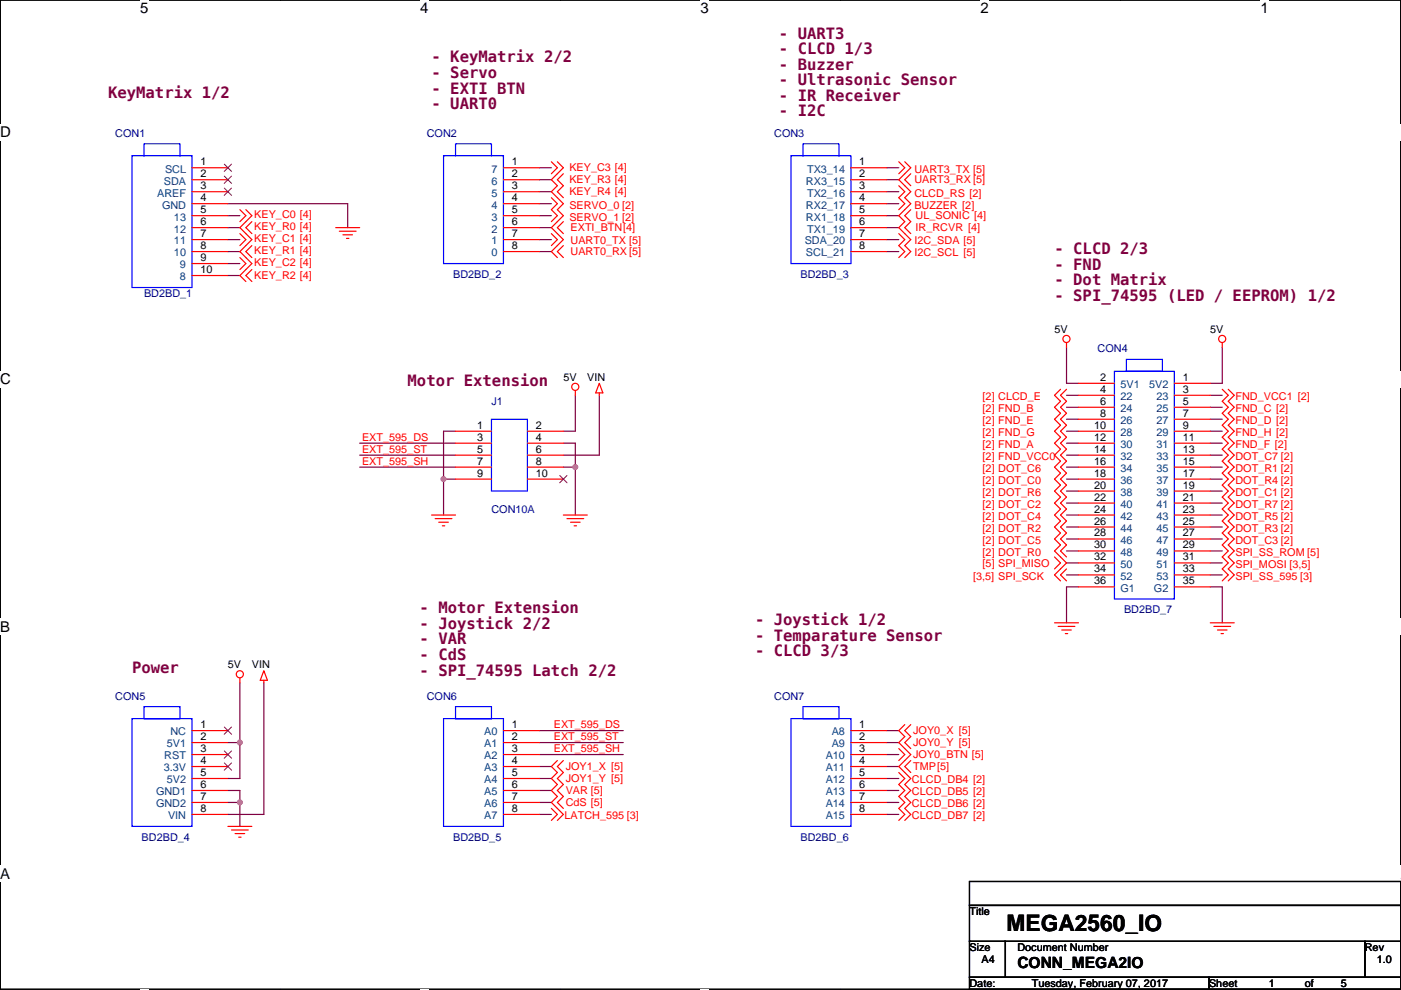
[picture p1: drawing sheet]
<svg xmlns="http://www.w3.org/2000/svg" width="297mm" height="210mm" viewBox="0 0 297 210" stroke-linecap="round" stroke-linejoin="round" font-family="sans-serif">
<path d="M.1 0h296.9v209.8h-296.9z" fill="none" stroke="#000" stroke-width=".25"/>
<g fill="#fff">
<path d="M29.7 0h1.8v3.5h-1.8z"/>
<path d="M29.7 209.8l1.8 .1z"/>
</g>
<path d="M59.4 0h.1M59.4 209.8h.1" fill="none" stroke="#000" stroke-width=".25"/>
<g fill="#fff">
<path d="M89.1 0h1.8v3.5h-1.8z"/>
<path d="M89.1 209.8l1.8 .1z"/>
</g>
<path d="M118.8 0h.1M118.8 209.8h.1" fill="none" stroke="#000" stroke-width=".25"/>
<g fill="#fff">
<path d="M148.5 0h1.8v3.5h-1.8z"/>
<path d="M148.5 209.8l1.8 .1z"/>
</g>
<path d="M178.2 0h.1M178.2 209.8h.1" fill="none" stroke="#000" stroke-width=".25"/>
<g fill="#fff">
<path d="M207.9 0h1.7v3.5h-1.7z"/>
<path d="M207.9 209.8l1.7 .1z"/>
</g>
<path d="M237.6 0h.1M237.6 209.8h.1" fill="none" stroke="#000" stroke-width=".25"/>
<g fill="#fff">
<path d="M267.3 0h1.7v3.5h-1.7z"/>
<path d="M267.3 209.8l1.7 .1z"/>
<path d="M.1 26.2h2.2v3.6h-2.2z"/>
<path d="M297 26.2v3.6z"/>
<path d="M.1 78.7h2.2v3.5h-2.2z"/>
<path d="M297 78.7v3.5z"/>
</g>
<path d="M.1 52.5h.1M297 52.5h.1" fill="none" stroke="#000" stroke-width=".25"/>
<g fill="#fff">
<path d="M.1 131.1h2.1v3.6h-2.1z"/>
<path d="M297 131.1v3.6z"/>
</g>
<path d="M.1 104.9h.1M297 104.9h.1" fill="none" stroke="#000" stroke-width=".25"/>
<g fill="#fff">
<path d="M0 183.6h2.2v3.5h-2.2z"/>
<path d="M297 183.6v3.5z"/>
</g>
<path d="M.1 157.4h.1M297 157.4h.1M205.5 199.7h7.7v7.6h-7.7zM205.5 187h91.5v5h-91.5zM205.5 192h91.5v7.7h-91.5zM213.2 199.7h76.2v7.6h-76.2zM289.4 199.7h7.6v7.6h-7.6zM205.5 207.3h50.8v2.5h-50.8zM256.3 207.3h40.7v2.5h-40.7z" fill="none" stroke="#000" stroke-width=".25"/>
<g fill="none" stroke="#800040" stroke-width=".25">
<path d="M114.4 35.6h2.5M114.4 38.1h2.5M188 35.6h2.6M188 38.1h2.6M48.3 45.7h2.6M48.3 48.3h2.6M48.3 50.8h2.6M48.3 53.4h2.6M48.3 55.9h2.6M48.3 58.4h2.6M48.3 43.2h25.4v5.1M114.4 43.2h2.5"/>
<path d="M114.4 45.7h2.5M114.4 48.3h2.5M114.4 50.8h2.5M114.4 53.4h2.5M114.4 40.7h2.5M188 48.3h2.6M188 50.8h2.6M188 53.4h2.6M188 40.7h2.6M188 43.2h2.6M188 45.7h2.6M226.1 73.7v7.6h2.6"/>
<path d="M259.1 73.7v7.6h-2.5M76.3 94h20.3M76.3 96.5h20.3M76.3 99.1h20.3M96.6 91.5h-2.6v10.1M119.4 94h2.6v5.1M119.4 99.1h2.6M122 83.8v7.7h-2.6M122 99.1v10.1M127.1 83.8v12.7h-7.7M226.1 86.4h2.6M226.1 88.9h2.6"/>
<path d="M226.1 91.5h2.6M226.1 94h2.6M226.1 96.5h2.6M226.1 99.1h2.6M226.1 83.8h2.6M256.6 83.8h2.5M256.6 86.4h2.5M256.6 88.9h2.5M256.6 91.5h2.5M256.6 94h2.5M256.6 96.5h2.5M256.6 99.1h2.5"/>
<path d="M94 101.6v7.6M94 101.6h2.6M226.1 119.4h2.6M226.1 111.8h2.6M226.1 101.6h2.6M226.1 104.2h2.6M226.1 106.7h2.6M226.1 109.2h2.6M226.1 114.3h2.6M226.1 116.9h2.6M256.6 116.9h2.5M256.6 119.4h2.5"/>
<path d="M256.6 114.3h2.5M256.6 101.6h2.5M256.6 104.2h2.5M256.6 106.7h2.5M256.6 109.2h2.5M256.6 111.8h2.5M226.1 121.9h2.6M228.7 124.5h-2.6v7.6M256.6 121.9h2.5M256.6 124.5h2.5v7.6M48.3 157.5h2.6M50.9 157.5v7.6h-2.6"/>
<path d="M50.9 144.8v12.7M55.9 144.8v27.9h-7.6M114.4 157.5h17.7M114.4 155h17.7M188 157.5h2.6M188 155h2.6M48.3 167.7h2.6v2.5M48.3 170.2h2.6M50.9 170.2v5.1M114.4 172.7h2.5M114.4 170.2h2.5M114.4 167.7h2.5"/>
<path d="M114.4 165.1h2.5M114.4 162.6h2.5M114.4 160h17.7M188 172.7h2.6M188 170.2h2.6M188 167.7h2.6M188 165.1h2.6M188 160h2.6M188 162.6h2.6"/>
</g>
<g fill="#f0f" stroke="#f0f" stroke-width=".25">
<circle cx="50.8" cy="157.5" r=".5"/>
<circle cx="50.8" cy="170.2" r=".5"/>
<circle cx="122" cy="99.1" r=".5"/>
<circle cx="94" cy="101.6" r=".5"/>
</g>
<g fill="none" stroke="#f00" stroke-width=".25">
<path d="M40.7 35.6h7.6M40.7 38.1h7.6M106.7 35.6h7.7M106.7 38.1h7.7M116.9 34.3l1.3 1.3-1.3 1.3M118.2 34.3l1.2 1.3-2.5 2.5 1.3 1.3-1.3 1.3 2.5 2.5-1.2 1.3 1.2 1.2-2.5 2.6 2.5 2.5-2.5 2.6 1.3 1.2M119.4 36.9l-1.2 1.2 1.2 1.3-1.2 1.3 1.2 1.2M180.4 35.6h7.6M180.4 38.1h7.6M190.6 34.3l1.2 1.3-1.2 1.3M190.6 39.4l1.2 1.3-1.2 1.2 1.2 1.3-1.2 1.3M191.8 34.3l1.3 1.3-2.5 2.5 2.5 2.6-1.3 1.2 1.3 1.3-2.5 2.5 1.2 1.3-1.2 1.3 2.5 2.5-1.3 1.3 1.3 1.3-1.3 1.2"/>
<path d="M193.1 36.9l-1.3 1.2 1.3 1.3M40.7 40.7h7.6M40.7 43.2h7.6M40.7 45.7h7.6M40.7 48.3h7.6M40.7 50.8h7.6M40.7 53.4h7.6M40.7 55.9h7.6M40.7 58.4h7.6M50.9 49.6l1.2 1.2-1.2 1.3M50.9 54.6l1.2 1.3-1.2 1.3M50.9 44.5l1.2 1.2-1.2 1.3"/>
<path d="M52.1 44.5l1.3 1.2-2.5 2.6 2.5 2.5-2.5 2.6 2.5 2.5-2.5 2.5 1.2 1.3M53.4 57.2l-1.3 1.2 1.3 1.3M53.4 52.1l-1.3 1.3 1.3 1.2M53.4 47l-1.3 1.3 1.3 1.3M71.2 48.3h5.1M71.9 49h3.6M72.7 49.8h2M73.5 50.6h.5M106.7 40.7h7.7M106.7 43.2h7.7M106.7 45.7h7.7M106.7 48.3h7.7"/>
<path d="M106.7 50.8h7.7M106.7 53.4h7.7M116.9 41.9l1.3 1.3-1.3 1.3 1.3 1.2-1.3 1.3M116.9 49.6l1.3 1.2-1.3 1.3M119.4 47l-1.2 1.3 1.2 1.3M119.4 52.1l-1.2 1.3 1.2 1.2M180.4 40.7h7.6M180.4 43.2h7.6M180.4 45.7h7.6M180.4 48.3h7.6M180.4 50.8h7.6M180.4 53.4h7.6"/>
<path d="M190.6 49.6l1.2 1.2-1.2 1.3 1.2 1.3-1.2 1.2M193.1 44.5l-1.3 1.2 1.3 1.3-1.3 1.3 1.3 1.3M226.1 72.7v1M259.1 72.7v1M96.6 91.5h7.6M96.6 94h7.6M96.6 96.5h7.6M96.6 99.1h7.6M111.8 91.5h7.6M111.8 94h7.6M111.8 96.5h7.6M111.8 99.1h7.6"/>
<path d="M122 82.8v1M127.1 81.3l.7 2h-1.5zM127.1 83.3v.5M224.9 82.6l-1.3 1.2 1.3 1.3-1.3 1.3 1.3 1.3-1.3 1.2 1.3 1.3-1.3 1.3 1.3 1.2-1.3 1.3 1.3 1.3-1.3 1.2 1.3 1.3-1.3 1.3 1.3 1.3-1.3 1.2 1.3 1.3-1.3 1.3 1.3 1.2-1.3 1.3 1.3 1.3-1.3 1.2 1.3 1.3-1.3 1.3 1.3 1.3-1.3 1.2 1.3 1.3-1.3 1.3 2.5 2.5-2.5 2.5 1.3 1.3M226.1 82.6l-1.2 1.2 1.2 1.3-1.2 1.3 1.2 1.3-1.2 1.2 1.2 1.3-1.2 1.3 1.2 1.2-1.2 1.3 1.2 1.3-1.2 1.2 1.2 1.3-1.2 1.3 1.2 1.3-1.2 1.2 1.2 1.3-1.2 1.3 1.2 1.2-1.2 1.3 1.2 1.3-1.2 1.2 1.2 1.3-1.2 1.3 1.2 1.3-1.2 1.2 1.2 1.3-1.2 1.3 1.2 1.2M228.7 81.3h7.6M228.7 83.8h7.6M228.7 86.4h7.6M228.7 88.9h7.6M228.7 91.5h7.6M228.7 94h7.6M228.7 96.5h7.6"/>
<path d="M228.7 99.1h7.6M249 81.3h7.6M249 83.8h7.6M249 86.4h7.6M249 88.9h7.6M249 91.5h7.6M249 94h7.6M249 96.5h7.6M249 99.1h7.6M259.1 82.6l1.3 1.2-1.3 1.3 1.3 1.3-1.3 1.3 1.3 1.2-1.3 1.3 1.3 1.3-1.3 1.2 1.3 1.3-1.3 1.3 1.3 1.2-1.3 1.3 1.3 1.3-1.3 1.3 1.3 1.2-1.3 1.3 1.3 1.3-1.3 1.2 1.3 1.3-1.3 1.3 1.3 1.2-1.3 1.3 1.3 1.3-1.3 1.3 1.3 1.2-1.3 1.3 1.3 1.3-1.3 1.2 1.3 1.3-1.3 1.3 1.3 1.2-1.3 1.3M260.4 82.6l1.3 1.2-1.3 1.3 1.3 1.3-1.3 1.3 1.3 1.2-1.3 1.3 1.3 1.3-1.3 1.2 1.3 1.3-1.3 1.3 1.3 1.2-1.3 1.3 1.3 1.3-1.3 1.3 1.3 1.2-1.3 1.3 1.3 1.3-1.3 1.2 1.3 1.3-1.3 1.3 1.3 1.2-1.3 1.3 1.3 1.3-1.3 1.3 1.3 1.2-1.3 1.3 1.3 1.3-1.3 1.2 1.3 1.3-1.3 1.3 1.3 1.2-1.3 1.3M91.5 109.2h5.1"/>
<path d="M92.3 110h3.5M93 110.8h2.1M93.8 111.5h.5M96.6 101.6h7.6M111.8 101.6h7.6M119.4 109.2h5.1M120.2 110h3.6M121 110.8h2M121.7 111.5h.5M223.6 118.1l1.3 1.3-1.3 1.3M228.7 101.6h7.6M228.7 104.2h7.6"/>
<path d="M228.7 106.7h7.6M228.7 109.2h7.6M228.7 111.8h7.6M228.7 114.3h7.6M228.7 116.9h7.6M228.7 119.4h7.6M249 101.6h7.6M249 104.2h7.6M249 106.7h7.6M249 109.2h7.6M249 111.8h7.6M249 114.3h7.6"/>
<path d="M249 116.9h7.6M249 119.4h7.6M223.6 132.1h5.1M224.3 132.9h3.6M225.1 133.6h2M225.9 134.4h.5M226.1 120.7l-1.2 1.2 1.2 1.3M228.7 121.9h7.6M228.7 124.5h7.6M249 121.9h7.6M249 124.5h7.6M256.6 132.1h5.1"/>
<path d="M257.4 132.9h3.5M258.1 133.6h2.1M258.9 134.4h.5M40.7 155h7.6M40.7 157.5h7.6M50.9 143.8v1M55.9 142.3l.8 2h-1.5zM55.9 144.3v.5M106.7 155h7.7M106.7 157.5h7.7M180.4 155h7.6M180.4 157.5h7.6"/>
<path d="M190.6 158.8l1.2 1.2-1.2 1.3M191.8 153.7l-1.2 1.3 1.2 1.2-1.2 1.3 2.5 2.5-2.5 2.6 2.5 2.5-1.3 1.3 1.3 1.3-1.3 1.2 1.3 1.3-1.3 1.3 1.3 1.2-1.3 1.3M193.1 153.7l-1.3 1.3 1.3 1.2-1.3 1.3 1.3 1.3M40.7 160h7.6M40.7 162.6h7.6M40.7 165.1h7.6M40.7 167.7h7.6M40.7 170.2h7.6M40.7 172.7h7.6M48.3 175.3h5.1M49.1 176h3.5M49.8 176.8h2.1"/>
<path d="M50.6 177.6h.5M106.7 160h7.7M106.7 162.6h7.7M106.7 165.1h7.7M106.7 167.7h7.7M106.7 170.2h7.7M106.7 172.7h7.7M116.9 171.5l1.3 1.2-1.3 1.3M118.2 161.3l-1.3 1.3 1.3 1.3-1.3 1.2 1.3 1.3-1.3 1.3 1.3 1.2-1.3 1.3 2.5 2.5-1.2 1.3M119.4 161.3l-1.2 1.3 1.2 1.3-1.2 1.2 1.2 1.3-1.2 1.3 1.2 1.2-1.2 1.3 1.2 1.3M180.4 160h7.6M180.4 162.6h7.6"/>
<path d="M180.4 165.1h7.6M180.4 167.7h7.6M180.4 170.2h7.6M180.4 172.7h7.6M190.6 163.9l1.2 1.2-1.2 1.3 1.2 1.3-1.2 1.2 1.2 1.3-1.2 1.3 1.2 1.2-1.2 1.3M193.1 161.3l-1.3 1.3 1.3 1.3"/>
<circle cx="226.1" cy="71.9" r=".76"/>
<circle cx="259.1" cy="71.9" r=".76"/>
<circle cx="122" cy="82" r=".76"/>
<circle cx="50.8" cy="143" r=".76"/>
</g>
<g fill="none" stroke="#00f" stroke-width=".25">
<path d="M28 33h12.7v28h-12.7zM30.5 33v-2.5h7.7v2.5M94 33h12.7v22.9h-12.7zM96.6 33v-2.5h7.6v2.5M167.7 33h12.7v22.9h-12.7zM170.2 33v-2.5h7.7v2.5M236.3 78.8h12.7v48.2h-12.7zM238.8 76.2h7.6v2.6h-7.6zM104.2 88.9h7.6v15.3h-7.6zM28 152.4h12.7v22.9h-12.7zM30.5 149.9h7.7v2.5h-7.7zM94 152.4h12.7v22.9h-12.7z"/>
<path d="M96.6 149.9h7.6v2.5h-7.6zM167.7 152.4h12.7v22.9h-12.7zM170.2 149.9h7.7v2.5h-7.7z"/>
</g>
<g fill="none" stroke="#804000" stroke-width=".21">
<path d="M47.6 34.8l1.5 1.6M47.6 37.4l1.5 1.5M47.6 39.9l1.5 1.5M49.1 34.8l-1.6 1.6M49.1 37.4l-1.6 1.5M49.1 39.9l-1.6 1.5M118.7 100.9l1.5 1.5M120.2 100.9l-1.5 1.5M47.6 154.2l1.5 1.5M47.6 159.3l1.5 1.5M49.1 154.2l-1.6 1.5M49.1 159.3l-1.6 1.5"/>
<path d="M47.6 161.8l1.5 1.6M49.1 161.8l-1.6 1.6"/>
</g>
<text font-size="4.8" x="213.4" y="197.5">MEGA2560_IO</text>
<g font-size="3.3" fill="#800040">
<text x="165.2" y="8.2">- UART3</text>
<text x="165.2" y="11.5">- CLCD 1/3</text>
<text x="91.5" y="13.3">- KeyMatrix 2/2</text>
<text x="91.5" y="16.6">- Servo</text>
<text x="165.2" y="14.8">- Buzzer</text>
<text x="22.9" y="20.9">KeyMatrix 1/2</text>
<text x="91.5" y="19.9">- EXTI BTN</text>
<text x="91.5" y="23.2">- UART0</text>
<text x="165.2" y="18.1">- Ultrasonic Sensor</text>
<text x="165.2" y="21.4">- IR Receiver</text>
<text x="165.2" y="24.7">- I2C</text>
<text x="223.6" y="53.9">- CLCD 2/3</text>
<text x="223.6" y="57.2">- FND</text>
<text x="223.6" y="60.5">- Dot Matrix</text>
<text x="223.6" y="63.8">- SPI_74595 (LED / EEPROM) 1/2</text>
<text x="86.4" y="81.8">Motor Extension</text>
<text x="89" y="130.1">- Motor Extension</text>
<text x="89" y="133.4">- Joystick 2/2</text>
<text x="89" y="136.7">- VAR</text>
<text x="160.1" y="132.6">- Joystick 1/2</text>
<text x="160.1" y="135.9">- Temparature Sensor</text>
<text x="28" y="142.8">Power</text>
<text x="89" y="140">- CdS</text>
<text x="89" y="143.3">- SPI_74595 Latch 2/2</text>
<text x="160.1" y="139.2">- CLCD 3/3</text>
</g>
<text font-size="3.3" x="215.7" y="205.3">CONN_MEGA2IO</text>
<g font-size="3.2">
<text x="29.7" y="2.8">5</text>
<text x="89.1" y="2.8">4</text>
<text x="148.5" y="2.8">3</text>
<text x="207.9" y="2.8">2</text>
<text x="267.3" y="2.8">1</text>
<text x=".1" y="29.1">D</text>
<text x=".1" y="81.5">C</text>
<text x=".1" y="134">B</text>
<text x=".1" y="186.4">A</text>
<text x="297" y="186.4">A</text>
</g>
<g font-size="2.3" fill="#000080">
<text x="24.4" y="29">CON1</text>
<text x="90.5" y="29">CON2</text>
<text x="164.1" y="29">CON3</text>
<text x="96.1" y="59">BD2BD_2</text>
<text x="169.7" y="59">BD2BD_3</text>
<text x="30.5" y="63">BD2BD_1</text>
<text x="232.7" y="74.7">CON4</text>
<text x="104.2" y="85.9">J1</text>
<text x="104.2" y="108.8">CON10A</text>
<text x="238.3" y="130.1">BD2BD_7</text>
<text x="24.4" y="148.4">CON5</text>
<text x="90.5" y="148.4">CON6</text>
<text x="164.1" y="148.4">CON7</text>
<text x="30" y="178.4">BD2BD_4</text>
<text x="96.1" y="178.4">BD2BD_5</text>
<text x="169.7" y="178.4">BD2BD_6</text>
</g>
<g font-size="2.3">
<text x="42.5" y="35.1">1</text>
<text x="108.5" y="35.1">1</text>
<text x="182.2" y="35.1">1</text>
<text x="42.5" y="40.1">3</text>
<text x="42.5" y="37.6">2</text>
<text x="108.5" y="37.6">2</text>
<text x="108.5" y="40.1">3</text>
<text x="182.2" y="37.6">2</text>
<text x="182.2" y="40.1">3</text>
<text x="42.5" y="42.7">4</text>
<text x="42.5" y="45.2">5</text>
<text x="42.5" y="47.8">6</text>
<text x="108.5" y="42.7">4</text>
<text x="108.5" y="45.2">5</text>
<text x="108.5" y="47.8">6</text>
<text x="182.2" y="42.7">4</text>
<text x="182.2" y="45.2">5</text>
<text x="182.2" y="47.8">6</text>
<text x="42.5" y="50.3">7</text>
<text x="42.5" y="52.8">8</text>
<text x="108.5" y="50.3">7</text>
<text x="108.5" y="52.8">8</text>
<text x="182.2" y="52.8">8</text>
<text x="182.2" y="50.3">7</text>
<text x="42.5" y="55.4">9</text>
<text x="42.5" y="57.9">10</text>
<text x="223.6" y="70.7">5V</text>
<text x="256.6" y="70.7">5V</text>
<text x="119.4" y="80.8">5V</text>
<text x="124.5" y="80.8">VIN</text>
<text x="233.2" y="80.8">2</text>
<text x="233.2" y="83.3">4</text>
<text x="250.8" y="80.8">1</text>
<text x="250.8" y="83.3">3</text>
<text x="233.2" y="85.9">6</text>
<text x="233.2" y="88.4">8</text>
<text x="250.8" y="85.9">5</text>
<text x="250.8" y="88.4">7</text>
<text x="101.2" y="90.9">1</text>
<text x="101.2" y="93.5">3</text>
<text x="113.6" y="90.9">2</text>
<text x="113.6" y="93.5">4</text>
<text x="232" y="90.9">10</text>
<text x="232" y="93.5">12</text>
<text x="250.8" y="90.9">9</text>
<text x="250.8" y="93.5">11</text>
<text x="101.2" y="96">5</text>
<text x="101.2" y="98.6">7</text>
<text x="101.2" y="101.1">9</text>
<text x="113.6" y="96">6</text>
<text x="113.6" y="98.6">8</text>
<text x="113.6" y="101.1">10</text>
<text x="232" y="96">14</text>
<text x="232" y="98.6">16</text>
<text x="232" y="101.1">18</text>
<text x="250.8" y="96">13</text>
<text x="250.8" y="98.6">15</text>
<text x="250.8" y="101.1">17</text>
<text x="232" y="103.6">20</text>
<text x="232" y="106.2">22</text>
<text x="250.8" y="103.6">19</text>
<text x="250.8" y="106.2">21</text>
<text x="232" y="108.7">24</text>
<text x="232" y="111.3">26</text>
<text x="232" y="113.8">28</text>
<text x="250.8" y="108.7">23</text>
<text x="250.8" y="111.3">25</text>
<text x="250.8" y="113.8">27</text>
<text x="232" y="116.3">30</text>
<text x="232" y="118.9">32</text>
<text x="250.8" y="116.3">29</text>
<text x="250.8" y="118.9">31</text>
<text x="232" y="121.4">34</text>
<text x="232" y="124">36</text>
<text x="250.8" y="124">35</text>
<text x="250.8" y="121.4">33</text>
<text x="48.3" y="141.8">5V</text>
<text x="53.4" y="141.8">VIN</text>
<text x="42.5" y="154.4">1</text>
<text x="108.5" y="154.4">1</text>
<text x="182.2" y="154.4">1</text>
<text x="42.5" y="159.5">3</text>
<text x="42.5" y="157">2</text>
<text x="108.5" y="157">2</text>
<text x="108.5" y="159.5">3</text>
<text x="182.2" y="157">2</text>
<text x="182.2" y="159.5">3</text>
<text x="42.5" y="164.6">5</text>
<text x="42.5" y="162.1">4</text>
<text x="42.5" y="167.1">6</text>
<text x="108.5" y="162.1">4</text>
<text x="108.5" y="164.6">5</text>
<text x="108.5" y="167.1">6</text>
<text x="182.2" y="162.1">4</text>
<text x="182.2" y="164.6">5</text>
<text x="182.2" y="167.1">6</text>
<text x="42.5" y="172.2">8</text>
<text x="42.5" y="169.7">7</text>
<text x="108.5" y="169.7">7</text>
<text x="108.5" y="172.2">8</text>
<text x="182.2" y="169.7">7</text>
<text x="182.2" y="172.2">8</text>
<text x="205.5" y="194.1">Title</text>
<text x="205.5" y="201.7">Size</text>
<text x="215.7" y="201.7">Document Number</text>
<text x="289.4" y="201.7">Rev</text>
<text x="205.5" y="209.3">Date:</text>
<text x="208.1" y="204.3">A4</text>
<text x="218.8" y="209.3">Tuesday, February 07, 2017</text>
<text x="256.3" y="209.3">Sheet</text>
<text x="269" y="209.3">1</text>
<text x="276.7" y="209.3">of</text>
<text x="284.3" y="209.3">5</text>
<text x="291.9" y="204.3">1.0</text>
</g>
<g font-size="2.3" fill="#004080">
<text x="33.3" y="41.7">AREF</text>
<text x="34.7" y="39.2">SDA</text>
<text x="35" y="36.6">SCL</text>
<text x="104.2" y="36.6">7</text>
<text x="104.2" y="39.2">6</text>
<text x="104.2" y="41.7">5</text>
<text x="170.9" y="39.2">RX3_15</text>
<text x="171.1" y="36.6">TX3_14</text>
<text x="171.1" y="41.7">TX2_16</text>
<text x="34.4" y="44.2">GND</text>
<text x="36.9" y="46.8">13</text>
<text x="104.2" y="44.2">4</text>
<text x="104.2" y="46.8">3</text>
<text x="170.9" y="44.2">RX2_17</text>
<text x="170.9" y="46.8">RX1_18</text>
<text x="36.9" y="49.3">12</text>
<text x="36.9" y="51.9">11</text>
<text x="104.2" y="49.3">2</text>
<text x="104.2" y="51.9">1</text>
<text x="170.6" y="51.9">SDA_20</text>
<text x="171.1" y="49.3">TX1_19</text>
<text x="36.9" y="54.4">10</text>
<text x="38.2" y="56.9">9</text>
<text x="38.2" y="59.5">8</text>
<text x="104.2" y="54.4">0</text>
<text x="170.9" y="54.4">SCL_21</text>
<text x="237.6" y="82.3">5V1</text>
<text x="243.6" y="82.3">5V2</text>
<text x="237.6" y="84.9">22</text>
<text x="237.6" y="87.4">24</text>
<text x="237.6" y="90">26</text>
<text x="245.2" y="84.9">23</text>
<text x="245.2" y="87.4">25</text>
<text x="245.2" y="90">27</text>
<text x="237.6" y="92.5">28</text>
<text x="237.6" y="95">30</text>
<text x="245.2" y="92.5">29</text>
<text x="245.2" y="95">31</text>
<text x="237.6" y="97.6">32</text>
<text x="237.6" y="100.1">34</text>
<text x="245.2" y="97.6">33</text>
<text x="245.2" y="100.1">35</text>
<text x="237.6" y="102.7">36</text>
<text x="237.6" y="105.2">38</text>
<text x="237.6" y="107.7">40</text>
<text x="245.2" y="102.7">37</text>
<text x="245.2" y="105.2">39</text>
<text x="245.2" y="107.7">41</text>
<text x="237.6" y="110.3">42</text>
<text x="237.6" y="112.8">44</text>
<text x="245.2" y="110.3">43</text>
<text x="245.2" y="112.8">45</text>
<text x="237.6" y="115.4">46</text>
<text x="237.6" y="117.9">48</text>
<text x="245.2" y="115.4">47</text>
<text x="245.2" y="117.9">49</text>
<text x="237.6" y="120.4">50</text>
<text x="237.6" y="123">52</text>
<text x="237.6" y="125.5">G1</text>
<text x="244.7" y="125.5">G2</text>
<text x="245.2" y="120.4">51</text>
<text x="245.2" y="123">53</text>
<text x="36.1" y="156">NC</text>
<text x="102.7" y="156">A0</text>
<text x="176.3" y="156">A8</text>
<text x="34.8" y="161.1">RST</text>
<text x="35.4" y="158.5">5V1</text>
<text x="102.7" y="158.5">A1</text>
<text x="102.7" y="161.1">A2</text>
<text x="175.1" y="161.1">A10</text>
<text x="176.3" y="158.5">A9</text>
<text x="34.7" y="163.6">3.3V</text>
<text x="35.4" y="166.2">5V2</text>
<text x="102.7" y="163.6">A3</text>
<text x="102.7" y="166.2">A4</text>
<text x="175.1" y="163.6">A11</text>
<text x="175.1" y="166.2">A12</text>
<text x="33.1" y="168.7">GND1</text>
<text x="33.1" y="171.2">GND2</text>
<text x="35.6" y="173.8">VIN</text>
<text x="102.7" y="168.7">A5</text>
<text x="102.7" y="171.2">A6</text>
<text x="102.7" y="173.8">A7</text>
<text x="175.1" y="168.7">A13</text>
<text x="175.1" y="171.2">A14</text>
<text x="175.1" y="173.8">A15</text>
</g>
<g font-size="2.3" fill="#f00">
<text x="120.7" y="36.4">KEY_C3 [4]</text>
<text x="120.7" y="41.4">KEY_R4 [4]</text>
<text x="120.7" y="38.9">KEY_R3 [4]</text>
<text x="193.9" y="38.9">UART3_RX [5]</text>
<text x="193.9" y="36.6">UART3_TX [5]</text>
<text x="193.9" y="41.7">CLCD_RS [2]</text>
<text x="53.9" y="46.3">KEY_C0 [4]</text>
<text x="120.7" y="44.2">SERVO_0 [2]</text>
<text x="120.7" y="46.8">SERVO_1 [2]</text>
<text x="193.9" y="44.2">BUZZER [2]</text>
<text x="194.1" y="46.5">UL_SONIC [4]</text>
<text x="53.9" y="51.4">KEY_C1 [4]</text>
<text x="53.9" y="53.9">KEY_R1 [4]</text>
<text x="53.9" y="48.8">KEY_R0 [4]</text>
<text x="121" y="51.9">UART0_TX [5]</text>
<text x="121" y="49.1">EXTI_BTN[4]</text>
<text x="193.9" y="51.9">I2C_SDA [5]</text>
<text x="194.1" y="49.1">IR_RCVR [4]</text>
<text x="53.9" y="56.4">KEY_C2 [4]</text>
<text x="53.9" y="59.2">KEY_R2 [4]</text>
<text x="121" y="54.1">UART0_RX [5]</text>
<text x="193.9" y="54.4">I2C_SCL [5]</text>
<text x="208.3" y="84.9">[2] CLCD_E</text>
<text x="208.3" y="87.4">[2] FND_B</text>
<text x="208.3" y="90">[2] FND_E</text>
<text x="261.9" y="84.9">FND_VCC1 [2]</text>
<text x="261.9" y="87.4">FND_C [2]</text>
<text x="261.9" y="90">FND_D [2]</text>
<text x="76.8" y="93.5">EXT_595_DS</text>
<text x="208.3" y="92.5">[2] FND_G</text>
<text x="208.3" y="95">[2] FND_A</text>
<text x="261.9" y="92.5">FND_H [2]</text>
<text x="261.9" y="95">FND_F [2]</text>
<text x="76.8" y="96">EXT_595_ST</text>
<text x="76.8" y="98.6">EXT_595_SH</text>
<text x="208.3" y="97.6">[2] FND_VCC0</text>
<text x="208.3" y="100.1">[2] DOT_C6</text>
<text x="261.9" y="97.6">DOT_C7 [2]</text>
<text x="261.9" y="100.1">DOT_R1 [2]</text>
<text x="208.3" y="102.7">[2] DOT_C0</text>
<text x="208.3" y="105.2">[2] DOT_R6</text>
<text x="208.3" y="107.7">[2] DOT_C2</text>
<text x="261.9" y="102.7">DOT_R4 [2]</text>
<text x="261.9" y="105.2">DOT_C1 [2]</text>
<text x="261.9" y="107.7">DOT_R7 [2]</text>
<text x="208.3" y="110.3">[2] DOT_C4</text>
<text x="208.3" y="112.8">[2] DOT_R2</text>
<text x="261.9" y="110.3">DOT_R5 [2]</text>
<text x="261.9" y="112.8">DOT_R3 [2]</text>
<text x="208.3" y="115.4">[2] DOT_C5</text>
<text x="208.3" y="117.9">[2] DOT_R0</text>
<text x="261.9" y="115.4">DOT_C3 [2]</text>
<text x="261.9" y="117.9">SPI_SS_ROM [5]</text>
<text x="206.3" y="123">[3,5] SPI_SCK</text>
<text x="208.3" y="120.2">[5] SPI_MISO</text>
<text x="261.9" y="120.4">SPI_MOSI [3,5]</text>
<text x="261.9" y="123">SPI_SS_595 [3]</text>
<text x="117.4" y="154.5">EXT_595_DS</text>
<text x="193.6" y="155.7">JOY0_X [5]</text>
<text x="117.4" y="157">EXT_595_ST</text>
<text x="117.4" y="159.5">EXT_595_SH</text>
<text x="193.6" y="160.8">JOY0_BTN [5]</text>
<text x="193.6" y="158.3">JOY0_Y [5]</text>
<text x="119.9" y="163.4">JOY1_X [5]</text>
<text x="119.9" y="165.9">JOY1_Y [5]</text>
<text x="193.4" y="166.2">CLCD_DB4 [2]</text>
<text x="193.6" y="163.4">TMP[5]</text>
<text x="119.7" y="173.8">LATCH_595 [3]</text>
<text x="119.9" y="168.4">VAR [5]</text>
<text x="119.9" y="171">CdS [5]</text>
<text x="193.4" y="168.7">CLCD_DB5 [2]</text>
<text x="193.4" y="171.2">CLCD_DB6 [2]</text>
<text x="193.4" y="173.8">CLCD_DB7 [2]</text>
</g>
</svg>
